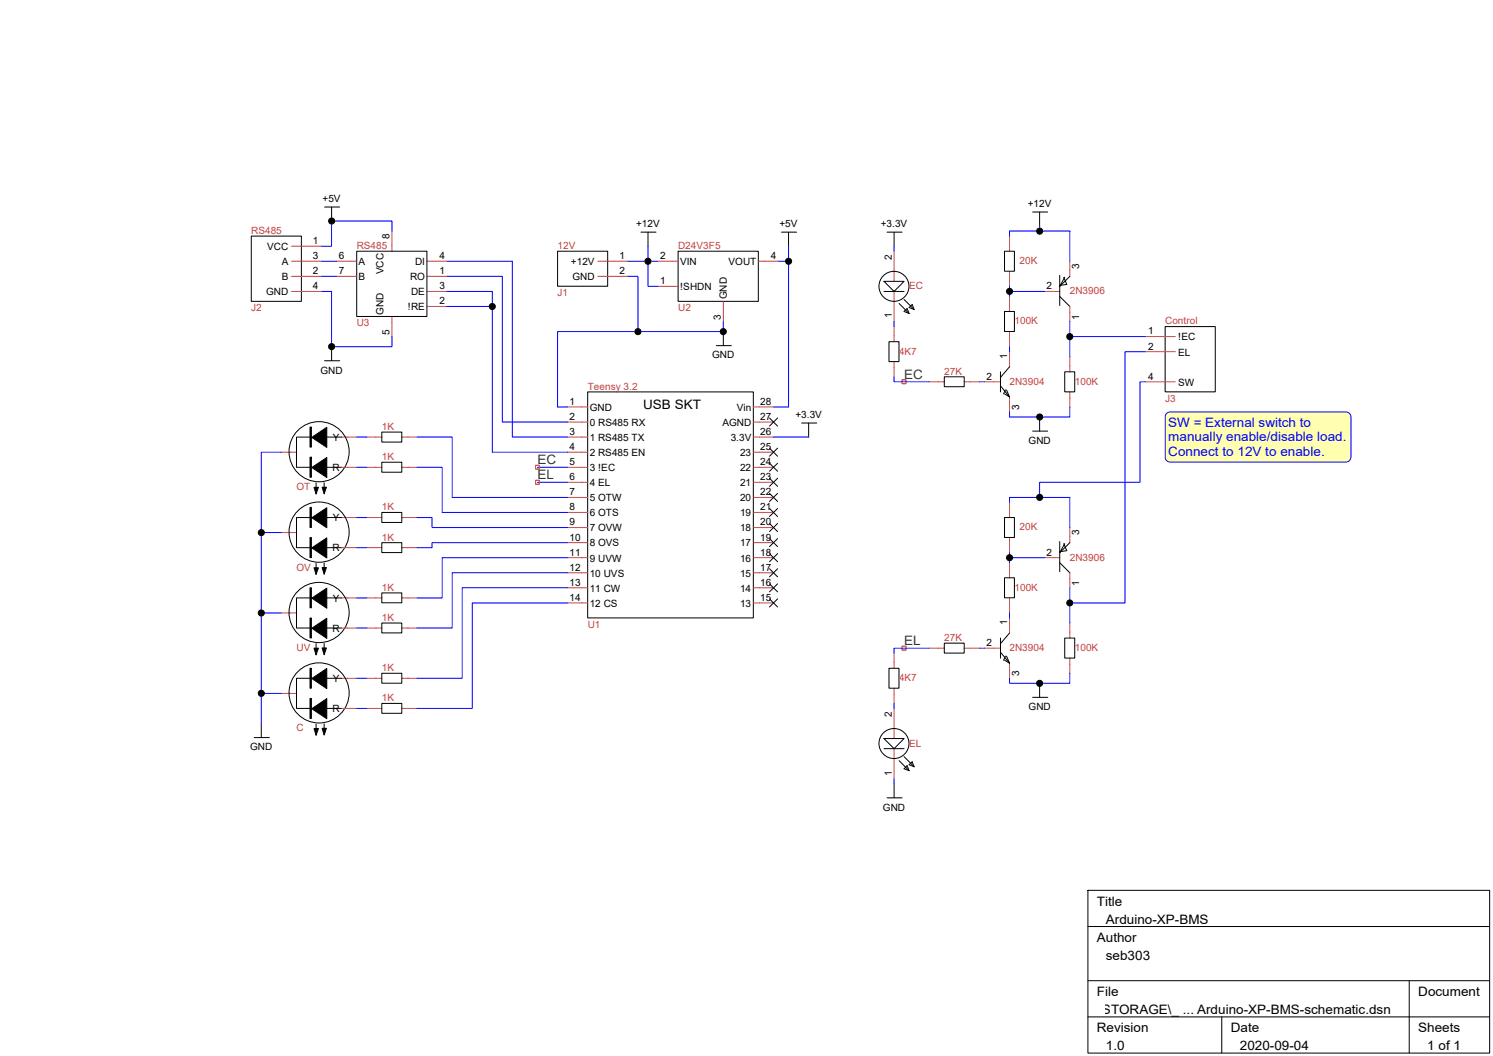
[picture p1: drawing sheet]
<svg xmlns="http://www.w3.org/2000/svg" width="297mm" height="210mm" viewBox="0 0 297 210" stroke-linecap="round" stroke-linejoin="round" font-family="sans-serif">
<g fill="none" stroke="#000" stroke-width=".2">
<path d="M50 46.9h10v13h-10zM64.6 41.2h3M66 41.2v2.8M71 50h13.9v12.9h-13.9zM110.9 50h10v6.9h-10zM127.5 46.2h3M128.9 46.2v2.8M134.9 50h16v9.9h-16zM155.5 46.2h3M156.9 46.2v2.8M175.9 55.9h4l-2 2.1zM175.9 58h4"/>
<path d="M176.5 46.2h3M177.9 46.2v2.8M179.9 59.5l2 2.1M199.9 50h1.9v3.9h-1.9zM205.4 42.2h3M206.8 42.2v2.8M210.8 58.9l2 2M210.8 54.8v5.9M211.6 55.1l.6 1.5-1.4 .1M212.8 54.9l-2 2 1-1.8M64.6 71.7h3M66 68.9v2.8"/>
<path d="M116.9 77.9h33v45h-33zM142.5 68.7h3M143.9 65.9v2.8M176.9 67.9h2v4h-2zM178.9 60.3l2 2M179.9 61.9l.6-.6 .4 1zM181.5 60.5l.4 1.1-1-.4zM187.9 74.9h3.9v2h-3.9zM199 73.9v4M199 76.7l1.8 2.2M199.9 78.3l.9 .6M199.9 61.9h1.9v4h-1.9z"/>
<path d="M200 77.5l-.3 .8M200.3 77.5l.5 1.4M200.8 72.9l-1.8 2.2M211.8 73.9h2v4h-2zM231.8 64.9h10v13h-10zM62 86.9h-3v6h3M62.9 96v1.3M64.5 96v1.2M65 86.9h3M65 92.9h3M76 85.9h3.9v2h-3.9zM76 91.9h3.9v2h-3.9z"/>
<path d="M153.1 83.1l1.6 1.6M153.1 89.1l1.6 1.6M153.1 92.1l1.6 1.6M153.1 95.1l1.6 1.6M153.1 98.1l1.6 1.6M154.7 83.1l-1.6 1.6M154.7 89.1l-1.6 1.6M154.7 92.1l-1.6 1.6M154.7 95.1l-1.6 1.6M154.7 98.1l-1.6 1.6M159.5 84.1h3M160.9 84.1v2.8"/>
<path d="M205.4 85.7h3M206.8 82.9v2.8M62 102.9h-3v6h3M62 118.9h-3v6h3M62.9 112v1.2M64.5 112v1.2M65 102.9h3M65 108.9h3M65 118.9h3M76 101.9h3.9v2h-3.9zM76 107.9h3.9v2h-3.9zM76 117.9h3.9v2h-3.9z"/>
<path d="M153.1 101.1l1.6 1.6M153.1 104.1l1.6 1.6M153.1 107.1l1.6 1.6M153.1 110.1l1.6 1.6M153.1 113.1l1.6 1.6M153.1 116.1l1.6 1.6M153.1 119.1l1.6 1.6M154.7 101.1l-1.6 1.6M154.7 104.1l-1.6 1.6M154.7 107.1l-1.6 1.6M154.7 110.1l-1.6 1.6M154.7 113.1l-1.6 1.6"/>
<path d="M154.7 116.1l-1.6 1.6M154.7 119.1l-1.6 1.6M199.9 102.9h1.9v4h-1.9zM199.9 114.9h1.9v4h-1.9zM210.8 107.7v6M210.8 111.9l2 2M211.6 108.1l.6 1.4-1.4 .2M212.8 107.9l-2 2 1-1.8M62 134.9h-3v6h3M62.9 128v1.2M64.5 127.9v1.3M65 124.9h3"/>
<path d="M65 134.9h3M76 123.9h3.9v2h-3.9zM76 133.9h3.9v1.9h-3.9zM76 139.9h3.9v1.9h-3.9zM176.9 132.9h2v3.9h-2zM187.9 127.9h3.9v2h-3.9zM199 126.9v4M199 129.7l1.8 2.2M199.9 131.3l.9 .6M200 130.5l-.3 .8M200.3 130.5l.5 1.4M200.8 125.9l-1.8 2.1"/>
<path d="M205.4 138.7h3M206.8 135.9v2.8M211.8 126.9h2v4h-2zM50.6 146.7h3M52 143.9v2.8M62.9 144v1.2M64.5 143.9v1.3M65 140.9h3M175.9 146.9h4l-2 2zM175.9 148.9h4M176.5 158.6h3M177.9 155.9v2.7"/>
<path d="M178.9 151.3l2 1.9M179.9 150.5l2 2M180.5 152.3l.4 .9-1-.3zM180.9 152.1l.6-.6 .4 1z"/>
<circle cx="177.9" cy="56.9" r="2.98"/>
<circle cx="63.5" cy="89.8" r="6"/>
<circle cx="63.5" cy="105.8" r="6"/>
<circle cx="63.5" cy="121.8" r="6"/>
<circle cx="63.5" cy="137.8" r="6"/>
<circle cx="177.9" cy="147.8" r="2.98"/>
</g>
<g fill="none" stroke="#c04040" stroke-width=".2">
<path d="M58 51.9h6M58 54.9h6M58 58h6M58 49h6M67 51.9h4M67 54.9h4M78 46v4M85 51.9h4M85 54.9h4M85 58h4M118.9 51.9h6M118.9 54.9h6"/>
<path d="M130.9 51.9h4M130.9 56.9h4M143.9 59.9v4M150.9 51.9h4M177.9 50v5.9M177.9 58v5.9M200.8 46.9v3.1M200.8 54v2.9M200.8 58.9v3M207.9 58h2.9M212.8 51.9v3M78 62.9v4"/>
<path d="M85 60.9h4M177.9 64.9v3M177.9 71.9v3M184.9 75.9h3M191.9 75.9h3M195.9 75.9h3M200.8 65.9v3M200.8 69.9v3M200.8 78.9v3M212.8 60.9v3M212.8 70.9v3M212.8 77.9v3"/>
<path d="M227.8 66.9h6M227.8 69.9h6M227.8 75.9h6M56 89.9h3M68 86.9h3M68 92.9h3M73 86.9h3M73 92.9h3M80 86.9h3M80 92.9h3M112.9 80.9h4M112.9 83.9h4"/>
<path d="M112.9 86.9h4M112.9 89.9h4M112.9 92.9h4M112.9 95.9h4M112.9 98.9h4M149.9 80.9h4M149.9 83.9h4M149.9 86.9h4M149.9 89.9h4M149.9 92.9h4M149.9 95.9h4M149.9 98.9h4"/>
<path d="M200.8 99.9v3M56 105.9h3M68 102.9h3M68 108.9h3M68 118.9h3M73 102.9h3M73 108.9h3M73 118.9h3M80 102.9h3M80 108.9h3M80 118.9h3M112.9 101.9h4"/>
<path d="M112.9 104.9h4M112.9 107.9h4M112.9 110.9h4M112.9 113.9h4M112.9 116.9h4M112.9 119.9h4M149.9 101.9h4M149.9 104.9h4M149.9 107.9h4M149.9 110.9h4M149.9 113.9h4M149.9 116.9h4"/>
<path d="M149.9 119.9h4M200.8 106.9v3M200.8 111.9v3M200.8 118.9v3M207.9 110.9h2.9M212.8 104.9v3M212.8 113.9v3M56 121.9h3M56 137.9h3M68 124.9h3M68 134.9h3M73 124.9h3"/>
<path d="M73 134.9h3M80 124.9h3M80 134.9h3M177.9 129.9v3M177.9 136.9v3M184.9 128.9h3M191.9 128.9h3M195.9 128.9h3M200.8 122.9v3M200.8 131.9v3M212.8 123.9v3M212.8 130.9v3"/>
<path d="M68 140.9h3M73 140.9h3M80 140.9h3M177.9 140.9v6M177.9 148.9v6"/>
</g>
<g fill="none" stroke="#00f" stroke-width=".2">
<path d="M64 58h2v10.9h12v-2M64 51.9h3M64 54.9h3M78 46v-2h-12v5h-2M89 51.9h12.9v35h11M89 54.9h10.9v29h13M89 58h9v31.9h14.9M124.9 54.9h2v11M124.9 51.9h6M128.9 49v7.9h2M154.9 51.9h2M156.9 49v31.9h-3"/>
<path d="M177.9 49v1M200.8 56.9v1.1h7.1M200.8 46.9v-.9h12v5.9M200.8 58v.9M206.8 45v1M89 60.9h9M126.9 65.9h-16v15h2M143.9 63.9v2h-17M177.9 74.9v1h7M177.9 63.9v1M194.9 75.9h1M200.8 68.9v1"/>
<path d="M212.8 66.9h15M212.8 63.9v7M227.8 69.9h-4v50h-11M227.8 75.9h-1v20h-20v3M56 89.9h-4v16M71 86.9h2M71 92.9h2M83 86.9h7v12h22.9M83 92.9h5v9h24.9M106.9 92.9h6M106.9 95.9h6M153.9 86.9h7"/>
<path d="M200.8 99.9v-1h12v6M212.8 80.9v2h-12v-1M52 105.9h4M52 105.9v16M71 102.9h2M71 108.9h2M71 118.9h2M83 102.9h3v2h26.9M112.9 110.9h-24.9v8h-5M112.9 113.9h-22.9v11h-7M112.9 116.9h-21v18h-8.9M112.9 119.9h-18.9v21h-11"/>
<path d="M112.9 107.9h-26.9v1h-3M200.8 109.9v1h7.1M200.8 110.9v1M212.8 116.9v7M56 137.9h-4v6M56 121.9h-4v16M71 124.9h2M71 134.9h2M177.9 139.9v1M184.9 128.9h-7v1M194.9 128.9h1M200.8 121.9v1"/>
<path d="M212.8 133.9v2h-12v-1M71 140.9h2M177.9 154.9v1"/>
</g>
<path d="M179.5 75.5h.8v.8h-.8zM106.5 92.5h.8v.8h-.8zM106.5 95.5h.8v.8h-.8zM179.5 128.5h.8v.8h-.8z" fill="none" stroke="#f00" stroke-width=".2"/>
<path d="M61.7 90.9v4h.3v-4z" fill-rule="evenodd" fill="#000" stroke="#000" stroke-width=".2"/>
<g fill="#000" stroke="#000" stroke-width=".2">
<path d="M61.7 84.9h.3v4h-.3zM62 93l3-2v4zM62 87l3-2v4zM62.5 96.9h.8l-.4 1.4zM64.1 96.9h.8l-.4 1.3zM61.7 106.9h.3v4h-.3zM61.7 100.9h.3v4h-.3zM62 108.9l3-1.9v4zM62 103l3-2v3.9zM62 118.9l3-2v4zM62.5 112.9h.8l-.4 1.3zM64.1 112.9h.8l-.4 1.3z"/>
<path d="M61.7 122.9h.3v4h-.3zM61.7 116.9h.3v4h-.3zM61.7 132.9h.3v3.9h-.3zM62 124.9l3-2v4zM62 134.9l3-2v4zM62.5 128.9h.8l-.4 1.3zM64.1 128.8h.8l-.4 1.4zM61.7 138.9h.3v4h-.3zM62 140.9l3-2v4zM62.5 144.9h.8l-.4 1.3zM64.1 144.8h.8l-.4 1.4z"/>
</g>
<path d="M232.1 82.2l.7-.3h35a.99 .99 0 0 1 1 1v8a.99 .99 0 0 1-1 1h-35a.99 .99 0 0 1-1-1v-8z" fill="#ffffaf" stroke="#00f" stroke-width=".2"/>
<g fill="#000" stroke="#000" stroke-width=".2">
<circle cx="66" cy="43.9" r=".61"/>
<circle cx="128.9" cy="52" r=".61"/>
<circle cx="156.9" cy="52" r=".61"/>
<circle cx="200.9" cy="57.9" r=".61"/>
<circle cx="206.8" cy="46" r=".61"/>
<circle cx="66" cy="68.9" r=".61"/>
<circle cx="97.9" cy="60.9" r=".61"/>
<circle cx="126.9" cy="65.9" r=".61"/>
<circle cx="143.9" cy="65.9" r=".61"/>
<circle cx="212.8" cy="66.9" r=".61"/>
<circle cx="206.8" cy="98.9" r=".61"/>
<circle cx="206.8" cy="82.9" r=".61"/>
<circle cx="52" cy="105.9" r=".61"/>
<circle cx="200.9" cy="110.9" r=".61"/>
<circle cx="212.8" cy="119.9" r=".6"/>
<circle cx="52" cy="121.9" r=".61"/>
<circle cx="52" cy="137.9" r=".61"/>
<circle cx="206.8" cy="135.9" r=".61"/>
</g>
<path d="M216.4 177h80v32.4h-80zM216.4 184.2h80M216.4 195h80M280.4 195v14.4M216.4 202.2h80M243.1 202.2v7.2" fill="none" stroke="#000" stroke-width=".2"/>
<g font-size="2.6" fill="#008020">
<text x="179.9" y="75.4">EC</text>
<text x="106.9" y="92.4">EC</text>
<text x="106.9" y="95.3">EL</text>
<text x="179.9" y="128.3">EL</text>
</g>
<g font-size="2.6">
<text x="127.9" y="81.3">USB SKT</text>
<text x="218.2" y="180.1">Title</text>
<text x="220" y="183.7">Arduino-XP-BMS</text>
<text x="218.2" y="187.3">Author</text>
<text x="220" y="190.9">seb303</text>
<text x="218.2" y="198">File</text>
<text x="219.2" y="201.6">STORAGE\_ ... Arduino-XP-BMS-schematic.dsn</text>
<text x="282.2" y="198">Document</text>
<text x="218.2" y="205.2">Revision</text>
<text x="220" y="208.8">1.0</text>
<text x="244.9" y="205.2">Date</text>
<text x="246.7" y="208.8">2020-09-04</text>
<text x="282.2" y="205.2">Sheets</text>
<text x="284" y="208.8">1 of 1</text>
</g>
<g font-size="2.6" fill="#00f">
<text x="232.4" y="84.9">SW = External switch to</text>
<text x="232.4" y="87.8">manually enable/disable load.</text>
<text x="232.4" y="90.7">Connect to 12V to enable.</text>
</g>
<g font-size="2">
<text x="64.2" y="40.1">+5V</text>
<text x="204.5" y="41.1">+12V</text>
<text x="77.5" y="47.5" transform="rotate(-90 77.5 47.5)">8</text>
<text x="126.6" y="45.1">+12V</text>
<text x="155.1" y="45.1">+5V</text>
<text x="175.2" y="45.1">+3.3V</text>
<text x="53.2" y="49.7">VCC</text>
<text x="56" y="52.7">A</text>
<text x="62.3" y="48.5">1</text>
<text x="62.3" y="51.5">3</text>
<text x="67.4" y="51.5">6</text>
<text x="71.3" y="52.7">A</text>
<text x="82.6" y="52.7">DI</text>
<text x="87.5" y="51.5">4</text>
<text x="113.6" y="52.7">+12V</text>
<text x="123.2" y="51.5">1</text>
<text x="131.3" y="51.5">2</text>
<text x="135.3" y="52.7">VIN</text>
<text x="144.9" y="52.7">VOUT</text>
<text x="153.4" y="51.5">4</text>
<text x="177.4" y="51.6" transform="rotate(-90 177.4 51.6)">2</text>
<text x="214.7" y="53.5" transform="rotate(-90 214.7 53.5)">3</text>
<text x="53" y="58.7">GND</text>
<text x="56" y="55.7">B</text>
<text x="62.3" y="54.5">2</text>
<text x="62.3" y="57.5">4</text>
<text x="67.4" y="54.5">7</text>
<text x="71.3" y="55.7">B</text>
<text x="76.3" y="54.5" transform="rotate(-90 76.3 54.5)">VCC</text>
<text x="81.6" y="55.7">RO</text>
<text x="81.8" y="58.7">DE</text>
<text x="87.5" y="54.5">1</text>
<text x="87.5" y="57.5">3</text>
<text x="113.9" y="55.7">GND</text>
<text x="123.2" y="54.5">2</text>
<text x="131.3" y="56.5">1</text>
<text x="135.3" y="57.7">!SHDN</text>
<text x="144.6" y="59.5" transform="rotate(-90 144.6 59.5)">GND</text>
<text x="208.2" y="57.5">2</text>
<text x="76.3" y="62.5" transform="rotate(-90 76.3 62.5)">GND</text>
<text x="81.1" y="61.7">!RE</text>
<text x="87.5" y="60.5">2</text>
<text x="143.4" y="63.5" transform="rotate(-90 143.4 63.5)">3</text>
<text x="177.4" y="63.3" transform="rotate(-90 177.4 63.3)">1</text>
<text x="214.7" y="63.5" transform="rotate(-90 214.7 63.5)">1</text>
<text x="77.5" y="66.5" transform="rotate(-90 77.5 66.5)">5</text>
<text x="141.7" y="71.3">GND</text>
<text x="200.4" y="71.4" transform="rotate(-90 200.4 71.4)">1</text>
<text x="228.4" y="66.5">1</text>
<text x="228.4" y="69.5">2</text>
<text x="234.4" y="67.7">!EC</text>
<text x="234.4" y="70.7">EL</text>
<text x="63.8" y="74.3">GND</text>
<text x="196.3" y="75.5">2</text>
<text x="228.4" y="75.5">4</text>
<text x="234.4" y="76.7">SW</text>
<text x="113.3" y="80.5">1</text>
<text x="113.3" y="83.5">2</text>
<text x="117.3" y="81.7">GND</text>
<text x="146.6" y="81.7">Vin</text>
<text x="151.3" y="83.5">27</text>
<text x="151.3" y="80.5">28</text>
<text x="158.3" y="83.1">+3.3V</text>
<text x="202.8" y="81.5" transform="rotate(-90 202.8 81.5)">3</text>
<text x="66.2" y="87.7">Y</text>
<text x="113.3" y="86.5">3</text>
<text x="113.3" y="89.5">4</text>
<text x="117.3" y="84.7">0 RS485 RX</text>
<text x="117.3" y="87.7">1 RS485 TX</text>
<text x="143.7" y="84.7">AGND</text>
<text x="145.4" y="87.7">3.3V</text>
<text x="151.3" y="89.5">25</text>
<text x="151.3" y="86.5">26</text>
<text x="204.6" y="88.2">GND</text>
<text x="66.1" y="93.7">R</text>
<text x="113.3" y="92.5">5</text>
<text x="113.3" y="95.5">6</text>
<text x="117.3" y="90.7">2 RS485 EN</text>
<text x="117.3" y="93.7">3 !EC</text>
<text x="147.3" y="93.7">22</text>
<text x="147.3" y="90.7">23</text>
<text x="151.3" y="95.5">23</text>
<text x="151.3" y="92.5">24</text>
<text x="113.3" y="98.5">7</text>
<text x="113.3" y="101.5">8</text>
<text x="117.3" y="96.7">4 EL</text>
<text x="117.3" y="99.7">5 OTW</text>
<text x="147.3" y="99.7">20</text>
<text x="147.3" y="96.7">21</text>
<text x="151.3" y="101.5">21</text>
<text x="151.3" y="98.5">22</text>
<text x="66.2" y="103.7">Y</text>
<text x="113.3" y="104.5">9</text>
<text x="113.3" y="107.5">10</text>
<text x="117.3" y="102.7">6 OTS</text>
<text x="117.3" y="105.7">7 OVW</text>
<text x="147.3" y="105.7">18</text>
<text x="147.3" y="102.7">19</text>
<text x="151.3" y="107.5">19</text>
<text x="151.3" y="104.5">20</text>
<text x="214.7" y="106.4" transform="rotate(-90 214.7 106.4)">3</text>
<text x="66.1" y="109.6">R</text>
<text x="113.3" y="110.5">11</text>
<text x="113.3" y="113.5">12</text>
<text x="117.3" y="108.6">8 OVS</text>
<text x="117.3" y="111.7">9 UVW</text>
<text x="147.3" y="111.7">16</text>
<text x="147.3" y="108.6">17</text>
<text x="151.3" y="113.5">17</text>
<text x="151.3" y="110.5">18</text>
<text x="208.2" y="110.5">2</text>
<text x="66.2" y="119.6">Y</text>
<text x="113.3" y="116.5">13</text>
<text x="113.3" y="119.5">14</text>
<text x="117.3" y="114.6">10 UVS</text>
<text x="117.3" y="117.6">11 CW</text>
<text x="147.3" y="117.6">14</text>
<text x="147.3" y="114.6">15</text>
<text x="151.3" y="119.5">15</text>
<text x="151.3" y="116.5">16</text>
<text x="214.7" y="116.5" transform="rotate(-90 214.7 116.5)">1</text>
<text x="66.1" y="125.6">R</text>
<text x="117.3" y="120.6">12 CS</text>
<text x="147.3" y="120.6">13</text>
<text x="200.4" y="124.4" transform="rotate(-90 200.4 124.4)">1</text>
<text x="196.3" y="128.5">2</text>
<text x="66.2" y="135.6">Y</text>
<text x="202.8" y="134.5" transform="rotate(-90 202.8 134.5)">3</text>
<text x="66.1" y="141.6">R</text>
<text x="177.4" y="142.6" transform="rotate(-90 177.4 142.6)">2</text>
<text x="204.6" y="141.2">GND</text>
<text x="49.8" y="149.2">GND</text>
<text x="177.4" y="154.2" transform="rotate(-90 177.4 154.2)">1</text>
<text x="175.7" y="161.2">GND</text>
</g>
<g font-size="2" fill="#c04040">
<text x="50" y="46.5">RS485</text>
<text x="71" y="49.5">RS485</text>
<text x="110.9" y="49.5">12V</text>
<text x="134.9" y="49.5">D24V3F5</text>
<text x="202.9" y="52.5">20K</text>
<text x="110.9" y="58.9">J1</text>
<text x="180.9" y="57.5">EC</text>
<text x="212.8" y="58.5">2N3906</text>
<text x="50" y="61.9">J2</text>
<text x="71" y="64.9">U3</text>
<text x="134.9" y="61.9">U2</text>
<text x="201.8" y="64.5">100K</text>
<text x="231.8" y="64.5">Control</text>
<text x="178.9" y="70.5">4K7</text>
<text x="116.9" y="77.5">Teensy 3.2</text>
<text x="187.9" y="74.5">27K</text>
<text x="200.8" y="76.5">2N3904</text>
<text x="213.8" y="76.5">100K</text>
<text x="231.8" y="79.9">J3</text>
<text x="76" y="85.5">1K</text>
<text x="76" y="91.5">1K</text>
<text x="59" y="97.5">OT</text>
<text x="76" y="101.5">1K</text>
<text x="76" y="107.5">1K</text>
<text x="202.9" y="105.5">20K</text>
<text x="59" y="113.5">OV</text>
<text x="212.8" y="111.5">2N3906</text>
<text x="76" y="117.5">1K</text>
<text x="201.8" y="117.5">100K</text>
<text x="76" y="123.5">1K</text>
<text x="116.9" y="124.9">U1</text>
<text x="59" y="129.5">UV</text>
<text x="187.9" y="127.5">27K</text>
<text x="200.8" y="129.5">2N3904</text>
<text x="213.8" y="129.5">100K</text>
<text x="76" y="133.5">1K</text>
<text x="178.9" y="135.4">4K7</text>
<text x="76" y="139.4">1K</text>
<text x="59" y="145.4">C</text>
<text x="180.9" y="148.4">EL</text>
</g>
</svg>
